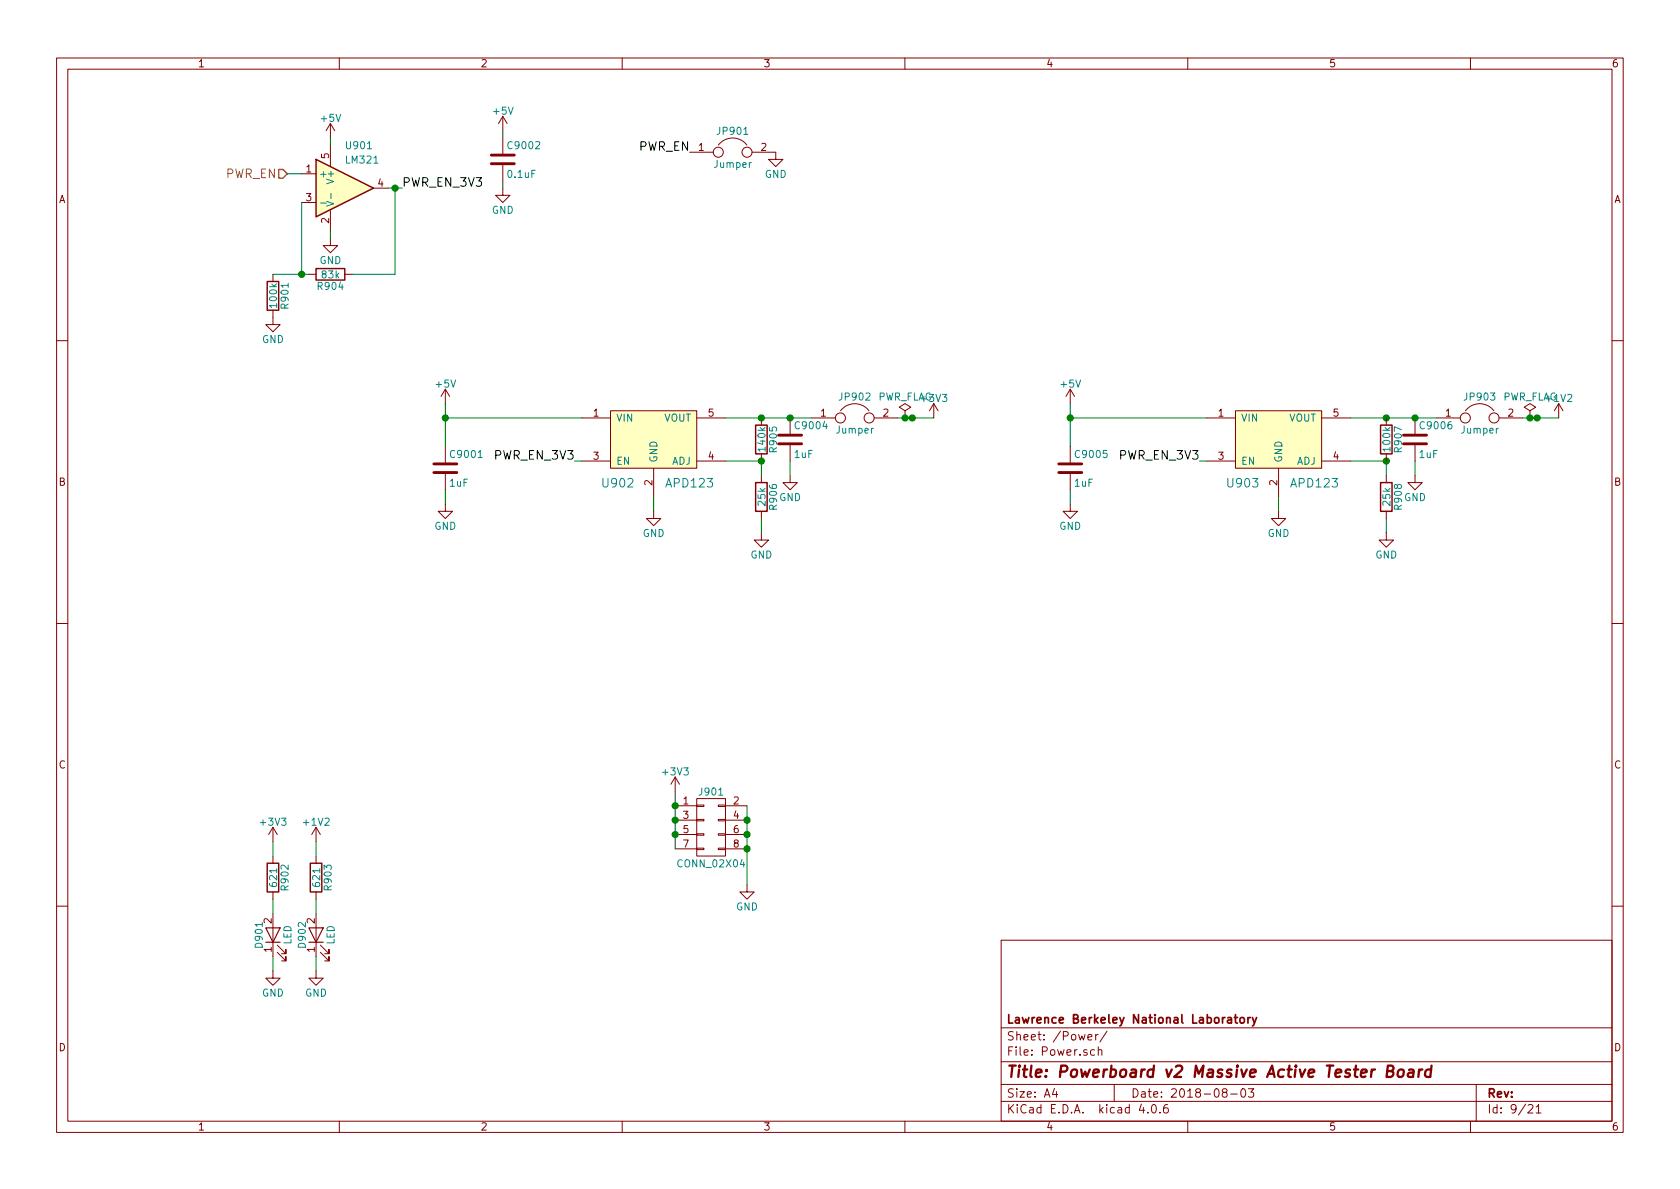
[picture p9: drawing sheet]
<svg xmlns="http://www.w3.org/2000/svg" width="297mm" height="210mm" viewBox="0 0 297 210" stroke-linecap="round" stroke-linejoin="round" font-family="sans-serif">
<g fill="none" stroke="#840000" stroke-width=".18">
<path d="M10 10.3h277v189.9h-277zM12 12.2h273v186.1h-273zM60 10.3v1.9M110 10.3v1.9M160 10.3v1.9M210 10.3v1.9M260 10.3v1.9M53.3 30.7h2.6M53.3 35.8h2.6M58.4 21.8v2.6M58.4 25.6v3.9M58.4 37.1v3.8"/>
<path d="M58.4 21.8l-.7 1.3M58.4 21.8l.8 1.3M66 33.3h2.6M88.9 33.3v1.2h1.3l-1.3 1.3-1.3-1.3h1.3M88.9 20.6v2.5M88.9 24.4v2.8M88.9 29.2v2.8M88.9 20.6l-.8 1.2M88.9 20.6l.8 1.2M121.9 26.9h4.2M127 25.6a3.2 3.2 0 0 1 5.1 0M133 26.9h4.2v1.3h1.2l-1.2 1.3-1.3-1.3h1.3"/>
<path d="M48.3 54.9v2.5h1.2l-1.2 1.3-1.3-1.3h1.3M48.3 48.5v1.3M54.6 48.5h1.3M58.4 42.2v1.2h1.3l-1.3 1.3-1.3-1.3h1.3M61 48.5h1.2M10 60.2h2M78.7 68.8v2.6M78.7 79v2.8M78.7 68.8l-.7 1.3M78.7 68.8l.8 1.3M102.9 73.9h5M107.9 72.6h15.3v10.2h-15.3z"/>
<path d="M123.2 73.9h5.1M134.6 73.9v1.3M139.7 73.9v2.8M139.7 78.7v2.8M143.5 73.9h4.2M148.6 72.6a3.2 3.2 0 0 1 5 0M154.6 73.9h4.1M160 73.9h.1M160 72.6l1-.6-1-.6-1 .6 1 .6v1.3M165.1 71.4l-.8 1.2M165.1 71.4v2.5M165.1 71.4l.8 1.2"/>
<path d="M189.2 68.8l-.7 1.3M189.2 68.8v2.6M189.2 79v2.8M189.2 68.8l.8 1.3M213.4 73.9h5M218.4 72.6h15.3v10.2h-15.3zM233.7 73.9h5.1M245.1 73.9v1.3M250.2 73.9v2.8M250.2 78.7v2.8M254 73.9h4.2M259.1 72.6a3.2 3.2 0 0 1 5 0"/>
<path d="M265 73.9h4.2M270.5 73.9h.1M270.5 72.6l1-.6-1-.6-1 .6 1 .6v1.3M275.6 71.4l-.8 1.2M275.6 71.4v2.5M275.6 71.4l.8 1.2M285 60.2h2M78.7 89.1v1.3h1.3l-1.3 1.3-1.2-1.3h1.2M78.7 83.8v2.8M102.9 81.5h5M115.6 90.4v1.3h1.2l-1.2 1.3-1.3-1.3h1.3M115.6 82.8v5.1"/>
<path d="M123.2 81.5h5.1M134.6 94.2v1.3h1.3l-1.3 1.3-1.3-1.3h1.3M134.6 80.3v1.2M134.6 84.1v1.2M134.6 90.4v1.3M139.7 84.1v1.2h1.3l-1.3 1.3-1.3-1.3h1.3M189.2 89.1v1.3h1.3l-1.3 1.3-1.2-1.3h1.2M189.2 83.8v2.8M213.4 81.5h5M226.1 90.4v1.3h1.2l-1.2 1.3-1.3-1.3h1.3M226.1 82.8v5.1M233.7 81.5h5.1"/>
<path d="M245.1 94.2v1.3h1.3l-1.3 1.3-1.3-1.3h1.3M245.1 80.3v1.2M245.1 84.1v1.2M245.1 90.4v1.3M250.2 84.1v1.2h1.3l-1.3 1.3-1.3-1.3h1.3M10 110.3h2M285 110.3h2M119.4 137.4l-.8 1.3M119.4 137.4v2.5M119.4 137.4l.7 1.3M48.3 146.3v2.5M48.3 151.4v1.2"/>
<path d="M48.3 157.7v1.3M48.3 146.3l-.8 1.3M48.3 146.3l.7 1.3M55.9 146.3v2.5M55.9 151.4v1.2M55.9 157.7v1.3M55.9 146.3l-.8 1.3M55.9 146.3l.7 1.3M119.4 142.5h3.8M119.4 145h3.8M119.4 147.6h3.8M119.4 150.1h3.8"/>
<path d="M123.2 150h1.3v.2h-1.3zM123.2 147.4h1.3v.3h-1.3zM123.2 144.9h1.3v.3h-1.3zM123.2 142.4h1.3v.2h-1.3zM123.2 141.2h5.1v10.2h-5.1zM127 150h1.3v.2h-1.3zM127 147.4h1.3v.3h-1.3zM127 144.9h1.3v.3h-1.3zM127 142.4h1.3v.2h-1.3zM128.3 142.5h3.8M128.3 145h3.8M128.3 147.6h3.8"/>
<path d="M128.3 150.1h3.8M132.1 156.5v1.2h1.2l-1.2 1.3-1.3-1.3h1.3M10 160.2h2M48.3 171.7v1.3h1.2l-1.2 1.2-1.3-1.2h1.3M48.3 161.5v7.7M49 168.4l1.5 1.5v-.7v.7h-.7M49 167.1l1.5 1.6v-.8v.8h-.7M55.9 171.7v1.3h1.2l-1.2 1.2-1.3-1.2h1.3M55.9 161.5v7.7M56.6 168.4l1.6 1.5v-.7v.7h-.8M56.6 167.1l1.6 1.6v-.8v.8h-.8M177 166.3h108v32h-108z"/>
<path d="M285 160.2h2M60 198.3v1.9M110 198.3v1.9M160 198.3v1.9M177 194.8h108M177 191.8h108M177 187.8h108M177 181.8h108M186.4 192.5l-.3 1h.9M186.8 193v1M192.4 183.4l.7-.1-.1-.3-.4-.1-.2 .2v.7h.6M193.5 185.7l-.4-.1-.3 .3 .1 .6 .2 .1 .4-.1"/>
<path d="M193.7 182.9v1M194.2 182.9l-.5 .3M194.2 185.7l.2-.1 .4 .1v.9M194.2 185.1v1.5M195.7 182.3l-1.2 2M197 191.8v3M201.8 195.2l-.4 1.1h1M202.9 196.7v.1M203.8 195.4l.1-.1a.81 .81 0 0 1 .6 .6 .81 .81 0 0 1-.3 .8l-.1 .1a.8 .8 0 0 1-.6-.6 .8 .8 0 0 1 .3-.8zM205.1 196.7v.1M206.4 195.3a.59 .59 0 0 0-.7 .7l.1 .7 .2 .1 .5-.1 .1-.5-.2-.2-.4-.1-.3 .3M210 198.3v1.9"/>
<path d="M216.4 193.2l-.3-.3 .1-.2 .2-.2 .4 .1 .2 .2-.1 .2-.6 .2a.48 .48 0 0 0-.1 .7l.2 .1 .5-.1a.48 .48 0 0 0-.2-.7M217.6 193.5h1.1M219.5 192.7l.2-.2a.81 .81 0 0 1 .6 .6 .81 .81 0 0 1-.3 .8l-.1 .1a.79 .79 0 0 1-.4-1.3zM220.7 192.5h1l-.5 .6 .4 .1v.7l-.2 .1-.7-.1M260 198.3v1.9M261 191.8v6.5M270.2 195.5l.2-.2h.4l.2 .5-.9 1h.9M271.6 195.8l.4-.5v1.5M271.6 196.8h.9"/>
<circle cx="127" cy="26.9" r=".89"/>
<circle cx="132.1" cy="26.9" r=".89"/>
<circle cx="148.6" cy="73.9" r=".89"/>
<circle cx="153.7" cy="73.9" r=".89"/>
<circle cx="259.1" cy="73.9" r=".89"/>
<circle cx="264.2" cy="73.9" r=".89"/>
</g>
<path d="M245.3 189.4l.9-.1a.46 .46 0 0 0 .2-.5 .46 .46 0 0 0-.4-.4h-.6l-.2 2h.7a.53 .53 0 0 0 .4-.5 .53 .53 0 0 0-.4-.5M247.3 189.3a.51 .51 0 0 1 .5-.2 .51 .51 0 0 1 .4 .4l-.1 .6a.54 .54 0 0 1-.5 .4 .54 .54 0 0 1-.5-.4zM249.1 189.2h.8l-.1 1.2M249.9 189.6l-.7 .1a.4 .4 0 0 0-.3 .3 .4 .4 0 0 0 .2 .4l.7-.1M250.9 189.1l-.1 1.3M251.5 189.1a.54 .54 0 0 0-.6 .4M253 189.2a.7 .7 0 0 0-1 .3v.8l.3 .1 .6-.1M253.1 188.4l-.2 2" fill="none" stroke="#840000" stroke-width=".41"/>
<path d="M218.2 179.9h.6M218.4 179.4v1.3l.4 .2M220.6 179.9v1M221.1 179.9l-.5 .3M221.4 179.9l.4 1M222.2 179.9l-.5 1.4-.3 .1M219.3 180.1l.2-.2 .4 .2 .1 .5-.1 .2-.4 .1-.2-.1z" fill="none" stroke="#840000" stroke-width=".3"/>
<g fill="none" stroke="#008400" stroke-width=".18">
<path d="M50.8 30.7h2.5M53.3 35.8v12.7M58.4 24.4v1.2M68.6 33.3h2.5M69.8 33.3v15.2h-7.6M88.9 23.1v1.3M88.9 32v1.3M48.3 48.5h6.3M58.4 40.9v1.3M78.7 73.9h24.2M78.7 71.4v7.6M128.3 73.9h15.2"/>
<path d="M158.7 73.9h6.4M189.2 73.9h24.2M189.2 71.4v7.6M238.8 73.9h15.2M269.2 73.9h6.4M78.7 86.6v2.5M101.6 81.5h1.3M115.6 87.9v2.5M128.3 81.5h6.3v2.6M134.6 91.7v2.5M139.7 81.5v2.6M189.2 86.6v2.5"/>
<path d="M212.1 81.5h1.3M226.1 87.9v2.5M238.8 81.5h6.3v2.6M245.1 91.7v2.5M250.2 81.5v2.6M119.4 139.9v10.2M48.3 148.8v2.6M48.3 159v2.5M55.9 148.8v2.6M55.9 159v2.5M132.1 142.5v14M48.3 169.2v2.5"/>
<path d="M55.9 169.2v2.5"/>
</g>
<path d="M55.9 28.2l10.1 5.1-10.1 5zM47.2 49.8h2.1v5.1h-2.1zM55.9 47.5h5.1v2h-5.1zM133.6 75.2h2v5.1h-2zM244.1 75.2h2v5.1h-2zM133.6 85.3h2v5.1h-2zM244.1 85.3h2v5.1h-2zM47.2 152.6h2.1v5.1h-2.1zM54.9 152.6h2v5.1h-2z" fill="none" stroke="#840000" stroke-width=".25"/>
<g fill="#008400" stroke="#008400" stroke-width=".25">
<circle cx="134.6" cy="73.9" r=".51"/>
<circle cx="78.7" cy="73.9" r=".51"/>
<circle cx="161.3" cy="73.9" r=".51"/>
<circle cx="134.6" cy="81.5" r=".51"/>
<circle cx="245.1" cy="81.5" r=".51"/>
<circle cx="271.8" cy="73.9" r=".51"/>
<circle cx="189.2" cy="73.9" r=".51"/>
<circle cx="245.1" cy="73.9" r=".51"/>
<circle cx="119.4" cy="142.5" r=".51"/>
<circle cx="119.4" cy="145" r=".51"/>
<circle cx="119.4" cy="147.6" r=".51"/>
<circle cx="132.1" cy="145" r=".51"/>
<circle cx="132.1" cy="147.6" r=".51"/>
<circle cx="132.1" cy="150.1" r=".51"/>
<circle cx="53.3" cy="48.5" r=".51"/>
<circle cx="69.9" cy="33.3" r=".51"/>
<circle cx="160" cy="73.9" r=".51"/>
<circle cx="139.7" cy="73.9" r=".51"/>
<circle cx="270.5" cy="73.9" r=".51"/>
<circle cx="250.2" cy="73.9" r=".51"/>
</g>
<path d="M86.9 29h4M86.9 27.4h4M137.7 78.5h4M137.7 77h4M248.2 78.5h4M248.2 77h4M76.7 83.6h4.1M76.7 82h4.1M187.2 83.6h4.1M187.2 82h4.1" fill="none" stroke="#840000" stroke-width=".51"/>
<path d="M49.3 30h.7l.8 .7-.8 .8h-.7z" fill="none" stroke="#848400" stroke-width=".25"/>
<path d="M47 164.1h2.5l-1.2 2.5zM47 166.6h2.5M54.6 164.1h2.5l-1.2 2.5zM54.6 166.6h2.5" fill="none" stroke="#840000" stroke-width=".2"/>
<g fill="#ffffc2" stroke="#ffffc2" stroke-width=".18">
<path d="M218.4 72.6h15.3v10.2h-15.3z"/>
<path d="M55.9 28.2l10.1 5.1-10.1 5z"/>
<path d="M107.9 72.6h15.3v10.2h-15.3z"/>
</g>
<path d="M56.7 35.9h1M57.7 35.6l1.3 .4-1.3 .4M58.5 34.2v1" fill="none" stroke="#008484" stroke-width=".18"/>
<text font-size="2.8" fill="#840000" x="178" y="190.5">Title: Powerboard v2 Massive Active Tester Board</text>
<g font-size="2.1">
<text x="112.9" y="26.7">PWR_EN</text>
<text x="71.1" y="33">PWR_EN_3V3</text>
<text x="87.6" y="81.3">PWR_EN_3V3</text>
<text x="198" y="81.3">PWR_EN_3V3</text>
</g>
<text font-size="2.1" fill="#848400" x="39.8" y="31.5">PWR_EN</text>
<g font-size="2.1" fill="#008484">
<text x="106.7" y="86.2">U902</text>
<text x="117.9" y="86.2">APD123</text>
<text x="217.2" y="86.2">U903</text>
<text x="228.4" y="86.2">APD123</text>
</g>
<g font-size="2.1" fill="#840000">
<text x="178" y="184">Sheet: /Power/</text>
<text x="178" y="181">Lawrence Berkeley National Laboratory</text>
<text x="178" y="186.7">File: Power.sch</text>
<text x="178" y="196.9">KiCad E.D.A. kicad 4.0.6</text>
<text x="178" y="194.1">Size: A4</text>
<text x="200" y="194.1">Date: 2018-08-03</text>
<text x="263" y="194.1">Rev:</text>
<text x="263" y="196.9">Id: 9/21</text>
</g>
<g font-size="1.8" fill="#840000">
<text x="35" y="11.9">1</text>
<text x="85" y="11.9">2</text>
<text x="135" y="11.9">3</text>
<text x="185" y="11.9">4</text>
<text x="235" y="11.9">5</text>
<text x="285" y="11.9">6</text>
<text x="58.2" y="28" transform="rotate(-90 58.2 28)">5</text>
<text x="123.5" y="26.7">1</text>
<text x="134.6" y="26.7">2</text>
<text x="10.4" y="35.9">A</text>
<text x="54.1" y="30.5">1</text>
<text x="54.1" y="35.6">3</text>
<text x="66.8" y="33">4</text>
<text x="285.4" y="35.9">A</text>
<text x="58.2" y="39.5" transform="rotate(-90 58.2 39.5)">2</text>
<text x="104.9" y="73.7">1</text>
<text x="125.2" y="73.7">5</text>
<text x="145.1" y="73.7">1</text>
<text x="156.2" y="73.7">2</text>
<text x="215.4" y="73.7">1</text>
<text x="235.7" y="73.7">5</text>
<text x="255.6" y="73.7">1</text>
<text x="266.6" y="73.7">2</text>
<text x="104.9" y="81.3">3</text>
<text x="125.2" y="81.3">4</text>
<text x="215.4" y="81.3">3</text>
<text x="235.7" y="81.3">4</text>
<text x="10.4" y="85.9">B</text>
<text x="115.3" y="85.8" transform="rotate(-90 115.3 85.8)">2</text>
<text x="225.8" y="85.8" transform="rotate(-90 225.8 85.8)">2</text>
<text x="285.4" y="85.9">B</text>
<text x="10.4" y="135.9">C</text>
<text x="285.4" y="135.9">C</text>
<text x="120.8" y="142.2">1</text>
<text x="129.7" y="142.2">2</text>
<text x="120.8" y="144.8">3</text>
<text x="120.8" y="147.3">5</text>
<text x="120.8" y="149.9">7</text>
<text x="129.7" y="144.8">4</text>
<text x="129.7" y="147.3">6</text>
<text x="129.7" y="149.9">8</text>
<text x="55.6" y="163.3" transform="rotate(-90 55.6 163.3)">2</text>
<text x="48" y="168.4" transform="rotate(-90 48 168.4)">1</text>
<text x="55.6" y="168.4" transform="rotate(-90 55.6 168.4)">1</text>
<text x="10.4" y="185.9">D</text>
<text x="285.4" y="185.9">D</text>
<text x="35" y="199.9">1</text>
<text x="85" y="199.9">2</text>
<text x="135" y="199.9">3</text>
<text x="185" y="199.9">4</text>
<text x="235" y="199.9">5</text>
<text x="285" y="199.9">6</text>
</g>
<g font-size="1.8" fill="#008484">
<text x="56.8" y="21.5">+5V</text>
<text x="87.3" y="20.3">+5V</text>
<text x="127" y="23.8">JP901</text>
<text x="61.3" y="28.9">LM321</text>
<text x="61.3" y="26.4">U901</text>
<text x="90" y="26.4">C9002</text>
<text x="126.3" y="29.7">Jumper</text>
<text x="56.4" y="31.4">+</text>
<text x="59.1" y="32.2" transform="rotate(-90 59.1 32.2)">V+</text>
<text x="89.9" y="31.4">0.1uF</text>
<text x="135.2" y="31.4">GND</text>
<text x="86.9" y="37.8">GND</text>
<text x="56.5" y="46.7">GND</text>
<text x="56.3" y="51.3">R904</text>
<text x="56.9" y="49.2">83k</text>
<text x="49" y="54.3" transform="rotate(-90 49 54.3)">100k</text>
<text x="51" y="54.4" transform="rotate(-90 51 54.4)">R901</text>
<text x="46.3" y="60.6">GND</text>
<text x="77.1" y="68.5">+5V</text>
<text x="148.6" y="70.8">JP902</text>
<text x="155.1" y="70.8">PWR_FLAG</text>
<text x="163" y="71.1">+3V3</text>
<text x="187.6" y="68.5">+5V</text>
<text x="259.1" y="70.8">JP903</text>
<text x="265.6" y="70.8">PWR_FLAG</text>
<text x="273.5" y="71.1">+1V2</text>
<text x="109" y="74.5">VIN</text>
<text x="117.3" y="74.5">VOUT</text>
<text x="140.8" y="75.9">C9004</text>
<text x="147.9" y="76.7">Jumper</text>
<text x="219.5" y="74.5">VIN</text>
<text x="227.8" y="74.5">VOUT</text>
<text x="251.3" y="75.9">C9006</text>
<text x="258.4" y="76.7">Jumper</text>
<text x="79.9" y="81">C9001</text>
<text x="109" y="82.2">EN</text>
<text x="116.2" y="81.8" transform="rotate(-90 116.2 81.8)">GND</text>
<text x="118.6" y="82.2">ADJ</text>
<text x="135.3" y="79.7" transform="rotate(-90 135.3 79.7)">140k</text>
<text x="137.4" y="79.8" transform="rotate(-90 137.4 79.8)">R905</text>
<text x="140.5" y="81">1uF</text>
<text x="190.3" y="81">C9005</text>
<text x="219.5" y="82.2">EN</text>
<text x="226.7" y="81.8" transform="rotate(-90 226.7 81.8)">GND</text>
<text x="229.1" y="82.2">ADJ</text>
<text x="245.8" y="79.7" transform="rotate(-90 245.8 79.7)">100k</text>
<text x="247.9" y="79.8" transform="rotate(-90 247.9 79.8)">R907</text>
<text x="251" y="81">1uF</text>
<text x="79.5" y="86">1uF</text>
<text x="135.3" y="89.4" transform="rotate(-90 135.3 89.4)">25k</text>
<text x="137.4" y="90" transform="rotate(-90 137.4 90)">R906</text>
<text x="137.7" y="88.6">GND</text>
<text x="190" y="86">1uF</text>
<text x="245.8" y="89.4" transform="rotate(-90 245.8 89.4)">25k</text>
<text x="247.9" y="90" transform="rotate(-90 247.9 90)">R908</text>
<text x="248.2" y="88.6">GND</text>
<text x="76.8" y="93.7">GND</text>
<text x="113.6" y="94.9">GND</text>
<text x="187.3" y="93.7">GND</text>
<text x="224.1" y="94.9">GND</text>
<text x="132.7" y="98.7">GND</text>
<text x="243.2" y="98.7">GND</text>
<text x="117.3" y="137.1">+3V3</text>
<text x="123.8" y="140.7">J901</text>
<text x="46.2" y="146">+3V3</text>
<text x="53.8" y="146">+1V2</text>
<text x="120.1" y="153.4">CONN_02X04</text>
<text x="49" y="156.7" transform="rotate(-90 49 156.7)">621</text>
<text x="51" y="157.3" transform="rotate(-90 51 157.3)">R902</text>
<text x="56.6" y="156.7" transform="rotate(-90 56.6 156.7)">621</text>
<text x="58.6" y="157.3" transform="rotate(-90 58.6 157.3)">R903</text>
<text x="130.1" y="161">GND</text>
<text x="46.4" y="167.5" transform="rotate(-90 46.4 167.5)">D901</text>
<text x="48" y="163.3" transform="rotate(-90 48 163.3)">2</text>
<text x="51.5" y="167.1" transform="rotate(-90 51.5 167.1)">LED</text>
<text x="54.1" y="167.5" transform="rotate(-90 54.1 167.5)">D902</text>
<text x="59.1" y="167.1" transform="rotate(-90 59.1 167.1)">LED</text>
<text x="46.3" y="176.2">GND</text>
<text x="53.9" y="176.2">GND</text>
</g>
</svg>
